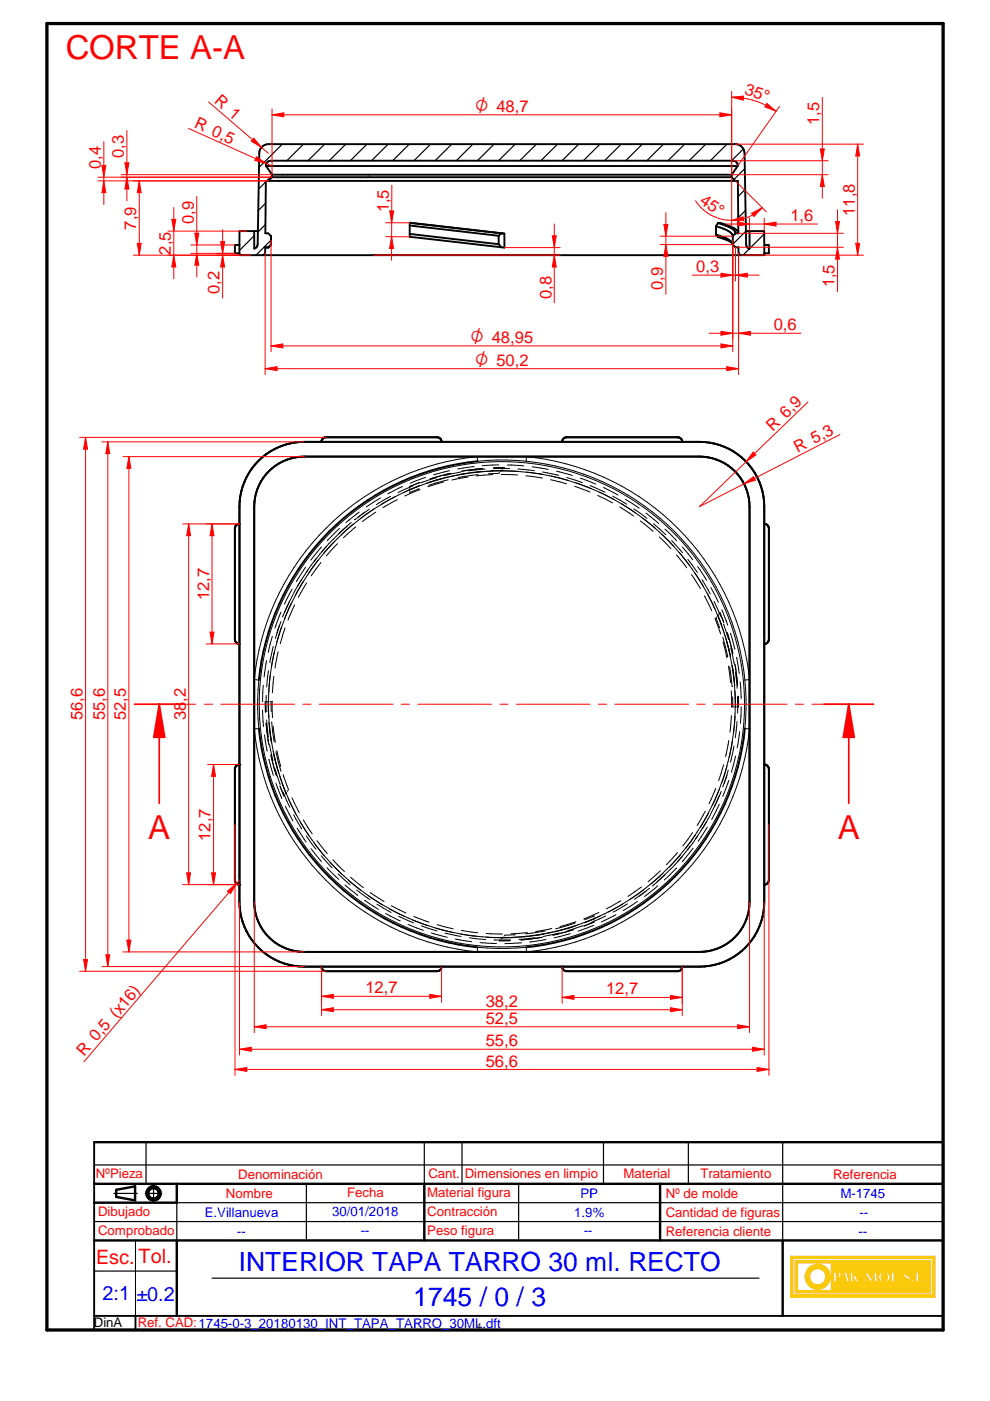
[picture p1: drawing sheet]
<svg xmlns="http://www.w3.org/2000/svg" width="210mm" height="297mm" viewBox="0 0 210 297" stroke-linecap="round" stroke-linejoin="round" font-family="sans-serif">
<path d="M9.9 5h190.1v277h-190.1z" fill="none" stroke="#000" stroke-width=".7"/>
<g fill="none" stroke="#000" stroke-width=".51">
<path d="M20 255h17.5M20 251h180M24.6 252.3v1.5M28.6 251.5v3M140 251v12M20 263h180M165.9 263v16"/>
<circle cx="32.5" cy="253" r="1.13"/>
<circle cx="32.6" cy="253" r="1.5"/>
</g>
<path d="M20 242.2v39.8h180v-39.8M20 279h180M28.7 279v3" fill="none" stroke="#000" stroke-width=".4"/>
<g fill="none" stroke="#000" stroke-width=".25">
<path d="M20 247h180M20 259h180M24.1 253h5M30.8 253h3.5M31 242.2v8.8M32.6 251.3v3.5M37.5 255v8M65 251v12M98 242.2v8.8M110 251v12M128 242.2v8.8M145.9 242.2v8.8"/>
<path d="M165.9 242.2v20.8M20 269.5h17.5M45 271h116"/>
</g>
<g fill="#faca0a">
<path d="M167.7 266.4v8.6h30.5v-8.6zM168.1 266.8h29.7v7.8h-29.7z" fill-rule="evenodd"/>
<path d="M168.6 267.3v6.8h28.7v-6.8zM193.1 271.5a.3 .3 0 0 1 .6 0 .3 .3 0 0 1-.6 0zM194.2 269.7h.6v1.8h.8v.3h-1.4zM195.8 271.5a.3 .3 0 0 1 .6 0 .3 .3 0 0 1-.6 0zM169.1 267.8h7.2v5.8h-7.2zM176.7 269.7h1.1a.61 .61 0 0 1 .6 .8 .61 .61 0 0 1-.8 .4h-.3v.9h-.6zM179 269.7h.5l.6 2.1h-.6l-.1-.5h-.6l-.2 .5h-.2zM180.3 269.7h.5v.9l.7-.9h.3l-.5 .7 .8 1.4h-.7l-.5-.9-.1 .9h-.5zM182.2 270.6h.7v.2h-.7zM183.7 269.7h.3l.7 1.4 .8-1.4h.3l.3 2.1h-.7v-1.3l-.7 1.3h-.2l-.7-1.2-.1 1.2h-.4zM186.6 270a1.17 1.17 0 0 1 1.8 0 1.17 1.17 0 0 1-.3 1.7 1.16 1.16 0 0 1-1.5-.2 1.16 1.16 0 0 1 0-1.5zM189 269.7h.6v1.8h.8v.3h-1.4zM191.6 270a.72 .72 0 0 1 .8-.3 .72 .72 0 0 1 .5 .6l-.2 .1a.36 .36 0 0 0-.3-.5 .36 .36 0 0 0-.4 .3l.3 .2a.73 .73 0 0 1 .7 .9 .73 .73 0 0 1-1.1 .4l-.3-.1-.1-.4 .3-.2a.38 .38 0 0 0 .2 .6 .38 .38 0 0 0 .5-.3l-.1-.2a.84 .84 0 0 1-.8-1.1z" fill-rule="evenodd"/>
</g>
<g fill="none" stroke="#faca0a" stroke-width=".25">
<path d="M176.7 269.7h1.1a.61 .61 0 0 1 .6 .8 .61 .61 0 0 1-.8 .4h-.3v.9h-.6zM179 269.7h.5l.6 2.1h-.6l-.1-.5h-.6l-.2 .5h-.2zM180.3 269.7h.5v.9l.7-.9h.3l-.5 .7 .8 1.4h-.7l-.5-.9-.1 .9h-.5zM183.7 269.7h.3l.7 1.4 .8-1.4h.3l.3 2.1h-.7v-1.3l-.7 1.3h-.2l-.7-1.2-.1 1.2h-.4zM186.6 270a1.17 1.17 0 0 1 1.8 0 1.17 1.17 0 0 1-.3 1.7 1.16 1.16 0 0 1-1.5-.2 1.16 1.16 0 0 1 0-1.5zM191.8 271.2v-.2l-.3 .1a.74 .74 0 0 0 .5 .7 .74 .74 0 0 0 .8-.2M191.8 271.2v.1M191.8 271.3l.1 .2 .3 .1M192.2 271.6h.1M192.3 270.4l-.3-.2a.36 .36 0 0 1 .4-.3 .36 .36 0 0 1 .3 .5l.2-.1a.68 .68 0 0 0-.7-.6 .68 .68 0 0 0-.6 .7 .68 .68 0 0 0 .6 .6l.4 .4M192.3 270.4h.1M192.3 270.4a.7 .7 0 0 1 .6 .4 .7 .7 0 0 1-.1 .8"/>
<path d="M192.6 271.4h.1M192.6 271.4l-.4 .2M192.8 271.6h.1"/>
</g>
<path d="M171.5 268.8a2.66 2.66 0 0 1 2.8-.6 2.66 2.66 0 0 1 1.7 2.4h-.9a1.73 1.73 0 0 0-2.6-1.4 1.73 1.73 0 0 0 0 3 1.73 1.73 0 0 0 2.6-1.4h.9a2.65 2.65 0 0 1-3.7 2.3 2.65 2.65 0 0 1-.8-4.3z" fill-rule="evenodd" fill="#faca0a"/>
<path d="M171.5 268.8a2.66 2.66 0 0 1 2.8-.6 2.66 2.66 0 0 1 1.7 2.4h-.9a1.73 1.73 0 0 0-2.6-1.4 1.73 1.73 0 0 0 0 3 1.73 1.73 0 0 0 2.6-1.4h.9a2.66 2.66 0 0 1-3.7 2.3 2.66 2.66 0 0 1-.8-4.3z" fill="none" stroke="#faca0a" stroke-width=".25"/>
<path d="M177.3 269.9a.41 .41 0 0 1 .5 .4 .41 .41 0 0 1-.5 .4z" fill-rule="evenodd" fill="#faca0a"/>
<path d="M177.3 269.9a.41 .41 0 0 1 .5 .4 .41 .41 0 0 1-.5 .4z" fill="none" stroke="#faca0a" stroke-width=".25"/>
<path d="M179.1 270.2l.2 .9h-.5z" fill="#faca0a"/>
<path d="M179.1 270.2l.2 .9h-.5z" fill="none" stroke="#faca0a" stroke-width=".25"/>
<path d="M187.2 270a.8 .8 0 0 1 .9 .4 .8 .8 0 0 1-.2 1 .73 .73 0 0 1-.9-.1 .73 .73 0 0 1-.1-.9z" fill-rule="evenodd" fill="#faca0a"/>
<g fill="none" stroke="#faca0a" stroke-width=".25">
<path d="M167.7 266.4h30.5v8.6h-30.5zM168.1 266.8h29.7v7.8h-29.7zM168.6 267.3h28.7v6.8h-28.7zM169.1 267.8h7.2v5.8h-7.2zM182.2 270.6h.7v.2h-.7zM187.1 270.1a.81 .81 0 0 1 1.1 .4 .81 .81 0 0 1-.5 1.1 .85 .85 0 0 1-.9-.6 .85 .85 0 0 1 .3-.9zM189 269.7h.6v1.8h.8v.3h-1.4zM194.2 269.7h.6v1.8h.8v.3h-1.4z"/>
<circle cx="193.4" cy="271.5" r=".26"/>
<circle cx="196.1" cy="271.5" r=".26"/>
</g>
<path d="M20 242.2h180M24.6 253.8l4 .7M28.6 251.5l-4 .8M37.5 251v4M90 251v12M37.5 263v16" fill="none" stroke="#000" stroke-width=".51"/>
<path d="M37.5 255h162.5M90 242.2v8.8" fill="none" stroke="#000" stroke-width=".25"/>
<g fill="none" stroke="#000" stroke-width=".21">
<path d="M69.1 92.7h.1M92.7 92.7h-.1M95.3 99.8l-3.4 .9M98.7 99.8l-.9 .1M100.5 98.9l-3.5 .5M101.9 100l-4.4 .6M102.3 98.7h.1M102.3 99.4l-3.6 .4M102.4 99.3l-3.7 .4M102.8 99.5l-3.4 .3M104.4 99.8l-3.5 .3M104.6 99.4h3.5"/>
<path d="M104.9 99.2h-.3M104.9 99.2h-.2M105.8 98.6l-3.5 .1M106.5 99.6l-.2 .2h-2.2M106.9 99.2l-.2 .2M107 99.1l-2.1 .1M107.5 98.6l3.5 .2M109.8 99.9l-3.5-.1-.2 .2M109.8 99.4l3.5 .4M111.5 97.8l.1-1a52.8 52.8 0 0 1 47.3 47.3l-1 .1M111.5 97.8a50.1 50.1 0 0 0-10.2 0l-.1-1a52.8 52.8 0 0 0-47.3 47.3l1 .1a49.9 49.9 0 0 0 0 10.3l-1 .1a52.8 52.8 0 0 0 47.3 47.2l.1-1 4.1 .3 6.1-.3 .1 1a52.8 52.8 0 0 0 47.3-47.2l-1-.1a49.9 49.9 0 0 0 0-10.3M111.5 97.8a51.7 51.7 0 0 1 46.4 46.4"/>
<path d="M112.8 99l3.4 .5M118 99.9l3.4 .9M120.1 92.7h.1M143.7 92.7h.1M49.8 112v.1M67 118.5l-2.1 2.8M67.4 118.8l-2.1 2.9M68.1 119.3l-2.1 2.8M68.2 116l-2.3 2.8M69.2 115.9l-2.6 3.2M70.5 114.4l-2.3 2.7M71 114.7l-2.4 2.7"/>
<path d="M71.5 115.3l-2.3 2.6M72 112l-2.6 2.6M73.6 111.6l-3 2.8M74.5 110.8l-2.7 2.4M74.9 111.1l-2.6 2.4M75.4 111.7l-2.6 2.3M76.2 108.6l-2.9 2.2M76.9 108.9l-1.7 1.3M77.3 108.6l-1.4 1M78.3 107.9l-1.4 1.1M79.2 107.9l-2.9 2.1M79.7 108.6l-2.9 2"/>
<path d="M80.7 105.6l-3 1.9M82.8 105.2l-3 1.8M83.9 105.2l-3.1 1.8M84.2 105.9l-3 1.7M85.3 103.1l-3.1 1.6M86.9 103.6v.4M87.5 103l-3.1 1.4M88.7 103l-1.8 .8M88.8 103.1l-3.3 1.4M88.9 103.6l-2 .8v-.2M88.9 103h-.2M89 102.3l-.2 .1"/>
<path d="M89 102.3l-2.1 .8v.2M89 103.8l-3.2 1.4M90.2 101.2l-3.2 1.2M90.6 102.4h-.1M92.3 101.9a49.7 49.7 0 0 1 33.1 1.7M92.5 101.8a49.5 49.5 0 0 0-28.6 72.8M92.5 101.3l-3.3 1.1M92.7 101.1l-1.5 .5M92.7 101.1l-1.5 .4M94.1 102.2l-3.4 1M94.7 100.6l-2 .5M95 101.7l-4.1 1.2"/>
<path d="M95.3 101l-4.2 1.2M95.6 100.4l-.9 .2M95.6 100.4l-.9 .1M97.6 100.1l-3.4 .7M99.1 100.4l-3.5 .6M99.2 101.1l-3.4 .7M101.4 100.6l-4.2 .7M104.5 100.6l-3.5 .3M105.9 100.2l-.2 .2-2.1 .1M106.3 100.6l3.4 .1M111.5 100.9l3.5 .5M111.6 100.1l3.5 .5"/>
<path d="M115 100.1l3.4 .7M116.7 101.7l3.4 .9M116.9 100.9l3.5 .9M120.2 101.2l3.3 1.1M121.8 103.1l3.3 1.2M122.1 102.4l.7 .2M123.1 101.4l3.2 1.2M124.4 103.2a49.5 49.5 0 0 1 24.8 21.2M125.1 103l3.2 1.4M126.7 105l3.2 1.6M127.1 104.3l3.1 1.6M128 103.4l3 1.6"/>
<path d="M129.9 105.2l3 1.7M131.4 107.5l2.9 1.9M131.8 106.8l2 1.3M132.6 105.9l2.9 1.8M134.4 107.9l2.8 2M135.8 110.4l2.7 2.2M136.2 109.8l2.8 2.3M137 108.8l2.7 2.2M138.6 111l2.6 2.4M139.8 113.8l2.4 2.5M140.3 113.3l2.5 2.5M141 112.2l2.5 2.5"/>
<path d="M142.4 114.6l2.3 2.6M143.4 117.6l2.2 2.8M144 117.1l2.2 2.8M144.7 116l2.2 2.7M145.8 118.6l2.1 2.8M49.8 135.6h.1M57.7 134.9l-.8 3.4M57.9 137.1l-.7 3.4M58.2 138l-.7 3.5M59 138.2l-.7 3.4M59.3 132.5l-.6 1.7M59.6 131.8l-1.2 3.6"/>
<path d="M59.6 129.8l-1.3 3.4M59.7 132.9l-1 3.4M59.9 134.8v.1M59.9 134.8l-.5 1.7M60.4 133.1l-.5 1.7M61.3 127.6l-1.4 3.2M61.8 127.9l-1.5 3.2M61.9 124.9l-1.6 3.2M62.1 126.1l-1.8 3.7M62.5 128.2l-1.4 3.3M63.7 123.3l-1.5 2.7M64.3 123.2l-1.7 3.1"/>
<path d="M64.8 120.2l-2 3.1M65 123.6l-1.7 3M65.3 120.8l-2.2 3.4M146.6 121.8l1.9 3M147.8 122.3a49.6 49.6 0 0 1-5.9 61.6M147.9 120.1l1.9 2.9M148.8 122.9l1.8 3M149.4 126.3l1.5 3.2M150.1 126l1.5 3.2M150.7 124.6l1.6 3.1M151.4 127.5l1.4 3.2M151.6 131.1l1.2 3.3"/>
<path d="M151.9 130.9l-.1 .1 .8 2M152.2 130.4l.8 2.1M152.2 130.4l-.1 .2M152.3 130.3l-.1 .1M152.3 130.8l1.2 3.4M152.6 129.8l.8 2.2-.8-2.1-.1 .2M153.1 129.3l1.2 3.3M153.2 135.1l1.1 4.1M153.3 136.1l.8 3.4M153.4 132.3l1.1 3.3M153.7 134.6l1.1 4.3M154.1 135.9l.8 3.5"/>
<path d="M154.2 134.2l1.2 4.4zM154.9 134.3l.9 3.3M154.9 137.3l.8 3.4M156.2 139.4l.5 3.4M55.7 150.6l.2 3.5M55.8 145.3l-.1 3.5M56.1 155.8l.5 3.5M56.4 153.3l.6 4.5M56.5 147.4v3.5M56.5 148.7h-.3l.1 2.3v-.2M56.5 140.1l-.5 3.4M56.5 152.7l.4 3.4"/>
<path d="M56.7 148.7h.2M56.8 156.9l.2 .9M56.9 148.7l.2 .1M56.9 148.7v2.2M56.9 148.7l.1 3.5M56.9 142.2l-.4 3.5M56.9 148.6v.1M57 153.2l.6 4.3M57.1 154l.4 2.9M57.1 157.9l.8 3.4M57.3 143.3l-.3 3.5M57.3 148.8h.2v2.1"/>
<path d="M57.6 153l.5 4.3M57.7 148.7l.1 3.4M57.9 153.9l.5 3.5M57.9 159.3l.9 3.4M58 159.7l1.1 4.3M58.1 143.4l-.4 3.5M58.5 159.4l1.1 4.2M58.7 159.1l.8 3.4M154.5 141.2l.4 3.5M154.5 157l-.7 3.4M154.7 141.4l.5 4.2M155 146.5l.1 3.5"/>
<path d="M155.1 151.7l-.3 3.5M155.3 141.1l.5 4.4M155.3 157.1l-.7 3.5M155.3 141.7l.4 3M155.3 147.8l.1 2.1h.1M155.6 158.2l-.7 3.4M155.8 149.9h.3M155.8 140.8l.6 4.5M155.8 140.8l.5 2.9M155.8 146.5l.1 3.5M155.9 151.8l-.4 3.5M155.9 147.7l.1 2.2"/>
<path d="M155.9 142.5l.4 3.4M156.3 153l-.4 3.4M156.4 149.9h.1M156.4 147.7v3.5M156.5 147.6l.1 2.3M156.8 155.1l-.5 3.5M156.9 144.6l.2 3.5M157.2 149.9l-.2 3.5M49.8 163v.1M57 161l1 3.4M57.4 160.1l.7 2.9M57.5 160.1l.7 2.9"/>
<path d="M58.2 163l.4 1.5M58.3 163l1.1 3.3M58.5 166.1l1.3 3.2M59.3 164.5l1.2 3.3M59.4 166.7l.8 2.1 .1-.2M59.4 166.7l.1 .2M59.8 166.1l.8 2.1M60 168l1.4 3.2M60 164.2l1.2 3.3M60.5 170.9l1.6 3.2M60.6 168.2l-.1 .2M60.7 168l-.1 .2"/>
<path d="M61 167.6l-.1 .2M61.2 169.5l1.6 3.2M61.9 169.1l1.6 3.2M62.3 172.7l1.7 3M63 175.6l1.9 2.9M63.6 174.2a54.4 54.4 0 0 0 6.4 8.6M64.3 173.8l1.9 3M64.7 176l.8 1.2M64.9 177.2l2.1 2.8M66 179.9l2.2 2.8M66.6 178.7l2.2 2.8M67.2 178.2l2.2 2.8"/>
<path d="M146.3 179.5l-2.7 3.2M146.8 176.5l-2 2.9M146.9 179.9l-2.2 2.8M147.5 177l-2.1 2.9M147.9 177.3l-2.1 2.8M149.5 172l-1.7 3M149.7 174.4l-2.2 3.4M150 175.3l-2 3.1M150.2 172.4l-1.7 3M150.7 172.7l-1.8 3M151.7 167.2l-1.4 3.2M152.5 168.8l-1.8 3.7"/>
<path d="M152.5 167.5l-1.5 3.2M152.5 170.5l-1.6 3.3M152.9 167.8l-1.4 3.2M152.9 163.8l-.5 1.7M153.4 162.1l-.5 1.7M153.7 164.1l-.6 1.7M154.1 164.4l-.9 2.5M154.2 162.4l-.5 1.7M154.4 163.3l-.5 1.6M154.5 165.5l-1.3 3.3M156 160.3l-.9 3.4M163 163v.1"/>
<path d="M49.8 186.6h.1M68.1 181.4l2.3 2.6M69.3 184l2.5 2.4M70 182.8l2.5 2.6M70 182.8l2.9 2.9 3.1 2.7M70.6 182.3l2.4 2.5M71.7 185.3l2.6 2.3M73.2 187.6l2.7 2.2M73.8 186.6l1.9 1.5 3.7 2.6M74.3 186l2.7 2.2M75.6 188.7l2.8 2.1M77.3 190.9l2.9 1.9"/>
<path d="M78 189.9a50.4 50.4 0 0 0 16.3 7.4M78.5 189.2l2.9 1.9M79.9 191.7l3 1.8M80.7 191.6l.3 .2M81.8 193.7l3.1 1.6M82.6 192.7l3.2 1.6M83 192l3.1 1.6M84.5 194.3l3.2 1.4M86.5 196l3.3 1.3M87.4 195l3.3 1.3M87.7 194.3l3.3 1.2M89.3 196.3l3.3 1.1"/>
<path d="M91.4 197.8l3.4 .9M92.5 196.8l5.8 1.3M92.7 196l3.4 .9M94.4 197.8l3.4 .7M96.6 199.1l3.4 .6M97.7 198l6.7 .8M97.8 197.3l3.5 .5M99.5 198.8l3.5 .4M100 198.4l1.2 .1M101.8 199.9l3.5 .1M103.1 197.9l3.5 .1M104.8 199.3h3.4"/>
<path d="M106.1 199.3l-.2 .2M106.1 198.8h.5M106.7 198.7l-.4 .4M107.9 199.5h.2M108.2 199.4l-2.3 .1M108.7 198.8l-2.2 .1M109.2 198.2l-2.1 .1-.2 .2M110.5 199.9l-3.5 .2M111.8 197.7l-3.5 .3M111.9 198.5l-3.5 .3M113.5 198.8l-3.5 .4M114.1 198.9l-3.7 .4"/>
<path d="M115 198.7l-.9 .2M115.3 198l-4.4 .6M115.7 197.4l-4.3 .6M115.8 199.2l-3.5 .5M117 196.8l-3.4 .7M117.2 197.6l-3.5 .7M118.6 197.8l-3.4 .7M120.1 197.6l-2.9 .7M120.1 197.5l-2.9 .7M120.9 198l-3.4 .8M121.6 197.1l-1.5 .5M121.6 197.1l-1.5 .4"/>
<path d="M121.8 196.4l-4.3 1.2M121.9 195.7l-4.1 1.2M122.1 195.5l-3.4 .9M122.3 196.2l-3.4 1M123.6 196.3l-3.3 1M124 196.3l-.2 .1M124 196.3h-.2M125.9 196.2l-3.3 1.2M125.9 195.3v.2l-1.9 .8M125.9 194.8l-2 .9M125.9 194.8v.3M125.9 194.4v-.2l-1.9 .8"/>
<path d="M125.9 194.6v.2M127 193.5l-3.2 1.3M127.3 194.2l-3.3 1.4M128.4 194.2l-3.1 1.4M130.6 193.9l-3.1 1.6M131.6 191l-3 1.7M132 191.7l-2.2 1.3M133 191.6l-3 1.8M135.1 191.1l-2.9 1.9M135.9 189.7l-1.4 1M136 188l-2.9 2.1M136.5 188.7l-2.9 2"/>
<path d="M136.9 189l-1.4 1M137.6 188.4l-1.6 1.3M139.5 187.8l-2.8 2.3M140 184.6l-2.6 2.3M140.6 185.2l-2.7 2.3M141 185.5l-2.7 2.4M142.2 184.3l-3 2.8M143.4 184l-2.6 2.6M143.6 180.8l-2.3 2.5M144.2 181.3a49.6 49.6 0 0 1-41.2 17.4M144.4 181.9l-2.1 2.3M69.2 205.9h-.1"/>
<path d="M120.2 205.9h-.1M143.7 205.9h.1M28.7 263v16"/>
<circle cx="106.4" cy="149.3" r="51.4"/>
</g>
<g fill="#000">
<circle cx="93.6" cy="93.7" r=".2"/>
<circle cx="119.2" cy="93.7" r=".2"/>
<circle cx="144.7" cy="93.7" r=".2"/>
<circle cx="50.8" cy="162.1" r=".2"/>
<circle cx="162.1" cy="162.1" r=".2"/>
<circle cx="50.8" cy="187.6" r=".2"/>
<circle cx="162.1" cy="187.6" r=".2"/>
<circle cx="93.6" cy="205" r=".2"/>
<circle cx="119.2" cy="205" r=".2"/>
<circle cx="144.7" cy="205" r=".2"/>
</g>
<g fill="none" stroke="#000" stroke-width=".4">
<path d="M53.4 99.3l-.6 .9M54.8 97.7l-2 2.5M56.4 96.3l-1.6 1.4M57 99.9l-1.2 1.4M58.3 95.2l-1.9 1.1M58.4 98.7l-1.4 1.2M58.4 98.7l-.7 .6M61.8 97.2a10.7 10.7 0 0 0-3.4 1.5M63.6 96.8l-1.8 .4M63.6 96.9l84.7-.1 2.8 .4M63.6 96.9l-1.8 .3M64.5 96.8h83.8l2.7 .4"/>
<path d="M68.1 93.7a.98 .98 0 0 1 1-1h23.6a.98 .98 0 0 1 .9 1M69.2 92.7a.94 .94 0 0 0-1 1M92.9 92.8a.95 .95 0 0 1 .7 .9M101.3 97.8a51.7 51.7 0 0 0-46.4 46.4M120.1 92.7h23.6a.98 .98 0 0 1 1 1 1 1 0 0 0-1-1M120.1 92.7a.98 .98 0 0 0-.9 1M120.2 92.7a.97 .97 0 0 0-1 1M151.1 97.2l.8 .3M151.9 97.5l1.7 .7M153.6 94.7a13.5 13.5 0 0 0-5.3-1h-83.8a13.4 13.4 0 0 0-8.1 2.6M153.6 94.7l2.8 1.6M153.6 98.2a10.7 10.7 0 0 1 5.3 9.2v83.8a10.1 10.1 0 0 1-1 4.5"/>
<path d="M156.4 96.3l2.3 2.2M156.4 96.3l.8 .7M158.7 98.5l1.3 1.7M50.2 111.2l-.4 .8v23.6l.2 .5M50.5 111.1a1.08 1.08 0 0 0-.7 1v23.5l.2 .5M50.5 111.1h.3zM50.8 107.4v84.9M50.9 105.3l-.1 2.1M52.3 101.2l-.9 2M52.3 101.2l-.8 2-.6 2.1M52.8 100.2l-.5 1M53.9 107.4v83.8l.2 1.9"/>
<path d="M54.1 105.6l-.2 1.8M54.5 103.8l-.4 1.8M54.9 102.9l-.4 .9M55.8 101.3l-.9 1.6M55.8 101.3l-.5 .8M160 100.2l.5 1M160.5 101.2l.9 2M161.4 103.2a14.4 14.4 0 0 1 .7 4.2v83.8l-.4 3.2M162.1 111l.2 .1M162.1 111.1h.2M162.3 111.1a1.15 1.15 0 0 1 .7 1v23.5l-.2 .5M162.3 111.1l.3 .2"/>
<path d="M162.8 111.4l.2 .6v23.6l-.2 .5M50 136.1l.5 .4M50.5 136.5l.3 .1M50.8 136.5v.1M162.3 136.5l-.2 .1M162.8 136.1l-.5 .4M54.9 154.5a51.8 51.8 0 0 0 46.4 46.3M157.9 154.5a51.8 51.8 0 0 1-46.4 46.3M50.2 187.4l-.4-.8v-23.5a.97 .97 0 0 1 1-1 .94 .94 0 0 0-1 .9v23.6a.95 .95 0 0 0 1 1M50.5 187.5l.3 .1M50.8 192.3l.3 2.1M51.1 194.4l.7 2.1"/>
<path d="M51.2 194.4l.6 2.1M51.8 196.5l1.6 2.8M53.4 199.3l1.4 1.6M53.9 192.2l.2 .9M54.1 193.1a10.8 10.8 0 0 0 2.9 5.6M54.1 193.1l.2 .9M54.9 195.7a10.3 10.3 0 0 0 2.1 3M57 198.7l2.2 1.7M155.1 199.3l-1.5 1.1M156.4 198l-1.3 1.3M157.9 195.7l-1.5 2.3M160 198.4l-1.3 1.7"/>
<path d="M161 196.5l-1 1.9M161.6 194.4l-.6 2.1M161.7 194.4l-.7 2.1M163 186.9a1 1 0 0 1-.9 .7M163 186.6v-23.6a.98 .98 0 0 0-.9-.9l.2 .1a1.02 1.02 0 0 1 .7 .9v23.5a.94 .94 0 0 1-.9 1M54.8 200.9l1.6 1.4M55.6 201.7l.8 .6M56.4 202.3l1.9 1.2M58.3 203.5a13.8 13.8 0 0 0 5.1 1.4M59.2 200.4l.8 .4M60 200.8l1.8 .7M61.8 201.5l1.8 .3"/>
<path d="M64.5 204.9h83.8M68.1 205a.96 .96 0 0 0 1.1 .9M68.2 205a1 1 0 0 0 .7 .9M69.1 205.9h23.6M93.2 205.7l-.6 .2M93.5 205.5l-.8 .4M93.6 205l-.2 .5M93.6 205l-.1 .5M119.2 205a.98 .98 0 0 0 .9 .9M119.2 205a1.03 1.03 0 0 0 1 .9M143.7 205.9a1.02 1.02 0 0 0 1-.9 .94 .94 0 0 1-1 .9h-23.6M150.5 204.8l-2.2 .2-84.9-.1"/>
<path d="M150.5 204.8l-1.1 .1M151 201.5l-1.8 .3M151.1 201.5l-2.8 .3h-84.7M153.6 203.9l-3.1 .9M153.6 200.4l-2.6 1.1M153.6 200.4l-2.5 1.1M155.5 202.9l-1.9 1M158.7 200.1l-1.5 1.6M158.7 200.1a14 14 0 0 1-3.2 2.8"/>
</g>
<g fill="none" stroke="#f00" stroke-width=".21">
<path d="M33.8 149.3h7.8M43.3 149.3h1.8M46.8 149.3h15.6M64.2 149.3h1.7M67.7 149.3h15.6M85.1 149.3h1.7M88.6 149.3h15.6M106 149.3h1.7M109.5 149.3h15.6M126.9 149.3h1.7M130.4 149.3h15.6M147.7 149.3h1.8"/>
<path d="M151.3 149.3h15.6M168.6 149.3h1.8M172.1 149.3h7.9"/>
</g>
<path d="M39 149.3h-5.2v21M174.7 149.3h5.3" fill="none" stroke="#f00" stroke-width=".36"/>
<path d="M33.8 149.3l1.1 7h-2.3z" fill="#f00"/>
<path d="M33.8 149.3l1.1 7h-2.3zM180 149.3v21" fill="none" stroke="#f00" stroke-width=".36"/>
<path d="M180 149.3l1.1 7h-2.3z" fill="#f00"/>
<path d="M28.5 149.3h5.3M180 149.3l1.1 7h-2.3zM180 149.3h5.2" fill="none" stroke="#f00" stroke-width=".36"/>
<g fill="none" stroke="#000" stroke-width=".25">
<path d="M56.4 38.5l-1.6 1.6M57.7 37.2l-1.2 1.2M59.9 30.6l-5 4.9M64.3 30.6l-3.5 3.5M68.8 30.6l-3.5 3.5M73.3 30.6l-3.5 3.5M77.8 30.6l-3.5 3.5M82.3 30.6l-3.5 3.5M86.8 30.6l-3.6 3.5M91.3 30.6l-3.5 3.5M95.8 30.6l-3.6 3.5M100.3 30.6l-3.6 3.5"/>
<path d="M104.8 30.6l-3.6 3.5M109.2 30.6l-3.5 3.5M113.7 30.6l-3.5 3.5M118.2 30.6l-3.5 3.5M122.7 30.6l-3.5 3.5M127.2 30.6l-3.5 3.5M131.7 30.6l-3.5 3.5M136.2 30.6l-3.5 3.5M140.7 30.6l-3.6 3.5M145.2 30.6l-3.6 3.5M149.6 30.6l-3.5 3.5M154.1 30.6l-3.5 3.5"/>
<path d="M157.6 31.6l-2.5 2.5M157.9 35.8l-2.3 2.3M53.9 50l-3.1 3.1M56.3 47.6l-1.6 1.6M56.3 43.1l-1.5 1.5M57.5 50.9l-3.2 3.2M158 40.2l-1.5 1.5M158.1 44.6l-1.6 1.5M158.1 49l-2.7 2.8M162 54.1h.1M162 49.6l-4.5 4.5"/>
</g>
<g fill="none" stroke="#000" stroke-width=".4">
<path d="M56.4 35.2v-.1a.98 .98 0 0 1 1-1h98a1 1 0 0 1 1 1.1M56.4 35.2h100M56.4 35.2l1.3 1.8M57.7 37.6h97.4M57.7 37h97.4M57.7 37.6l-.8 .8M57.7 37v.6M155.1 37v.6M155.1 37.6l.8 .8M156.4 35.2l-1.3 1.8M50.8 53.7v.4h111.3v-.4M50.8 51.9h-1v1.8h1"/>
<path d="M53.9 49v3.7a.99 .99 0 0 0 .7-.9l.4-19.3a1.96 1.96 0 0 1 1.9-1.9h99a1.95 1.95 0 0 1 2 1.9l.3 19.3a.92 .92 0 0 0 .7 .9M54.7 49h-3.9v4.7M56.2 52.4v1.1a.58 .58 0 0 1-.6 .6M56.2 52.4l.7 .1M56.2 52.4h.7M56.9 52.4v.1M57.5 51.9l-.6 .5M86.9 49.6v.6l19.4 2.2M86.9 47.8v1.8M86.9 49.6l18.8 2.2M86.9 47.8l18.8 2.2M86.9 47.2v.6"/>
<path d="M86.9 47.2l19.4 2.3M86.9 47.2l9.5 1.1M100.8 48.8l6.1 .7M105.7 50v1.8M105.7 51.8l.6 .6M106.3 49.5h.6M106.3 49.5l-.6 .5M106.9 49.5l.1 3-.7-.1M151.8 48a5.2 5.2 0 0 1 3.5 1.8l.1 .3M151.8 48v1.7M151.8 49.7a5.2 5.2 0 0 1 3.5 1.9l.1 .3M151.8 49.7l.4 .6 1.9 .6 1.2 .6"/>
<path d="M152.2 47.3l.4-.1a6.5 6.5 0 0 1 3.9 2v.3M152.2 47.3l2.8 1.1 .7 .5 .3 .6M152.2 47.3l-.4 .7M155.4 51.9l.5 .5h.7v1.1a.58 .58 0 0 0 .6 .6M155.4 50.1v1.8M156 49.5h.5M156 49.5l-.6 .6M156.5 49.5l-.1-11.1h-100l-.1 11.1h.6l.6 .6v1.8l-.6 .6M158.1 49h3.9l.1 4.7M158.7 52.6l.2 .1M158.9 49v3.7M162.1 51.9h.9v1.8h-.9"/>
</g>
<g fill="#000">
<circle cx="56.2" cy="52.5" r=".2"/>
<circle cx="86.9" cy="47.2" r=".2"/>
</g>
<path d="M155.9 30.6h27.2M181.8 30.6l.5 2.5h-.9zM157.2 54.1h25.9" fill="none" stroke="#f00" stroke-width=".21"/>
<path d="M181.8 30.6l.5 2.5h-.9z" fill="#f00"/>
<path d="M181.4 51.6h.9l-.5 2.5z" fill="none" stroke="#f00" stroke-width=".21"/>
<path d="M181.4 51.6h.9l-.5 2.5z" fill="#f00"/>
<path d="M155.1 37h20.5M155.4 34.1h20.2M173.9 31.6h.9l-.5 2.5zM181.8 30.6v23.5" fill="none" stroke="#f00" stroke-width=".21"/>
<path d="M173.9 31.6h.9l-.5 2.5z" fill="#f00"/>
<path d="M174.3 37l.5 2.5h-.9z" fill="none" stroke="#f00" stroke-width=".21"/>
<path d="M174.3 37l.5 2.5h-.9z" fill="#f00"/>
<path d="M174.3 20.7v21.3M35.6 54.1h15.2M35.6 49h16.7M36.9 54.1l.4 2.5h-.9z" fill="none" stroke="#f00" stroke-width=".21"/>
<path d="M36.9 54.1l.4 2.5h-.9z" fill="#f00"/>
<path d="M36.4 46.5h.9l-.4 2.5z" fill="none" stroke="#f00" stroke-width=".21"/>
<path d="M36.4 46.5h.9l-.4 2.5z" fill="#f00"/>
<path d="M36.9 44v15.1M46 54.1h4.8M46 53.7h3.8M47.2 54.1l.4 2.5h-.8z" fill="none" stroke="#f00" stroke-width=".21"/>
<path d="M47.2 54.1l.4 2.5h-.8z" fill="#f00"/>
<path d="M46.8 51.2h.8l-.4 2.5z" fill="none" stroke="#f00" stroke-width=".21"/>
<path d="M46.8 51.2h.8l-.4 2.5z" fill="#f00"/>
<path d="M40.5 51.9h9.3M40.5 53.7h9.3M41.3 49.4h.8l-.4 2.5zM47.2 48.7v14.5" fill="none" stroke="#f00" stroke-width=".21"/>
<path d="M41.3 49.4h.8l-.4 2.5z" fill="#f00"/>
<path d="M41.7 53.7l.4 2.5h-.8z" fill="none" stroke="#f00" stroke-width=".21"/>
<path d="M41.7 53.7l.4 2.5h-.8z" fill="#f00"/>
<path d="M28.3 38.4h28.6M28.3 54.1h24.9M29.1 51.6h.8l-.4 2.5zM41.7 41.7v17" fill="none" stroke="#f00" stroke-width=".21"/>
<path d="M29.1 51.6h.8l-.4 2.5z" fill="#f00"/>
<path d="M29.5 38.4l.4 2.5h-.8z" fill="none" stroke="#f00" stroke-width=".21"/>
<path d="M29.5 38.4l.4 2.5h-.8z" fill="#f00"/>
<path d="M20.8 38.4h36.1M20.8 37.6h36.9M22 38.4l.4 2.5h-.8zM29.5 38.4v15.7" fill="none" stroke="#f00" stroke-width=".21"/>
<path d="M22 38.4l.4 2.5h-.8z" fill="#f00"/>
<path d="M21.6 35.1h.8l-.4 2.5z" fill="none" stroke="#f00" stroke-width=".21"/>
<path d="M21.6 35.1h.8l-.4 2.5z" fill="#f00"/>
<path d="M22 30.1v13.2M25.7 37h32M25.7 37.6h32M26.5 34.5h.8l-.4 2.5z" fill="none" stroke="#f00" stroke-width=".21"/>
<path d="M26.5 34.5h.8l-.4 2.5z" fill="#f00"/>
<path d="M26.9 37.6l.4 2.5h-.8z" fill="none" stroke="#f00" stroke-width=".21"/>
<path d="M26.9 37.6l.4 2.5h-.8z" fill="#f00"/>
<path d="M26.9 27.7v14.9M155.1 37.6v10.4M155.9 38.4l6.6 6.5M155.1 46.7l2.4-.7 .2 .8z" fill="none" stroke="#f00" stroke-width=".21"/>
<path d="M155.1 46.7l2.4-.7 .2 .8z" fill="#f00"/>
<path d="M159.4 45.2l2.2-1.2-1.7 1.9z" fill="none" stroke="#f00" stroke-width=".21"/>
<path d="M159.4 45.2l2.2-1.2-1.7 1.9z" fill="#f00"/>
<path d="M155.1 19.4v17.6M162.6 21.9l1.9 1.7-2.3-.9zM165.3 22.6l-8.9 12.6M147.5 42.6a9.2 9.2 0 0 0 14.1 1.4" fill="none" stroke="#f00" stroke-width=".21"/>
<path d="M162.6 21.9l1.9 1.7-2.3-.9z" fill="#f00"/>
<path d="M155.1 20.6l2.5-.2v.8z" fill="none" stroke="#f00" stroke-width=".21"/>
<path d="M155.1 20.6l2.5-.2v.8z" fill="#f00"/>
<path d="M40 27.2l17.4 7.9M54.4 33.3l2.1 1.4-2.5-.7zM155.1 20.6a16.7 16.7 0 0 1 9.4 3" fill="none" stroke="#f00" stroke-width=".21"/>
<path d="M54.4 33.3l2.1 1.4-2.5-.7z" fill="#f00"/>
<path d="M44.2 21.6l12.7 10.9M53.8 29.3l1.6 1.9-2.1-1.3z" fill="none" stroke="#f00" stroke-width=".21"/>
<path d="M53.8 29.3l1.6 1.9-2.1-1.3z" fill="#f00"/>
<path d="M56.2 53.5v25.9M156.6 53.5v25.9M56.2 78.2l2.5-.5v.9z" fill="none" stroke="#f00" stroke-width=".21"/>
<path d="M56.2 78.2l2.5-.5v.9z" fill="#f00"/>
<path d="M154.1 77.7l2.5 .5-2.5 .4z" fill="none" stroke="#f00" stroke-width=".21"/>
<path d="M154.1 77.7l2.5 .5-2.5 .4z" fill="#f00"/>
<path d="M81.8 47.2h5.1M81.8 50.2h5.1M82.6 44.7h.9l-.5 2.5zM56.2 78.2h100.4" fill="none" stroke="#f00" stroke-width=".21"/>
<path d="M82.6 44.7h.9l-.5 2.5z" fill="#f00"/>
<path d="M83 50.2l.4 2.5h-.8z" fill="none" stroke="#f00" stroke-width=".21"/>
<path d="M83 50.2l.4 2.5h-.8z" fill="#f00"/>
<path d="M83.1 39.3l-.1 15.9M155.4 51v20.9M156.6 53.5v18.4M152.9 70.3l2.5 .4-2.5 .4z" fill="none" stroke="#f00" stroke-width=".21"/>
<path d="M152.9 70.3l2.5 .4-2.5 .4z" fill="#f00"/>
<path d="M156.6 70.7l2.5-.4v.8z" fill="none" stroke="#f00" stroke-width=".21"/>
<path d="M156.6 70.7l2.5-.4v.8z" fill="#f00"/>
<path d="M57.7 23.1v13.9M57.7 24.3l2.5-.4v.9zM155.1 23.1v13.9M150.4 70.7h19.4" fill="none" stroke="#f00" stroke-width=".21"/>
<path d="M57.7 24.3l2.5-.4v.9z" fill="#f00"/>
<path d="M152.6 23.9l2.5 .4-2.5 .5z" fill="none" stroke="#f00" stroke-width=".21"/>
<path d="M152.6 23.9l2.5 .4-2.5 .5z" fill="#f00"/>
<path d="M57.7 24.3h97.4M16.9 92.7h52.3M16.9 205.9h52.2M17.7 203.4h.9l-.5 2.5z" fill="none" stroke="#f00" stroke-width=".21"/>
<path d="M17.7 203.4h.9l-.5 2.5z" fill="#f00"/>
<path d="M18.1 92.7l.5 2.5h-.9z" fill="none" stroke="#f00" stroke-width=".21"/>
<path d="M18.1 92.7l.5 2.5h-.9z" fill="#f00"/>
<path d="M18.1 92.7v113.2M21.6 93.7h42.9M21.6 204.9h42.9M22.4 202.4h.9l-.4 2.5z" fill="none" stroke="#f00" stroke-width=".21"/>
<path d="M22.4 202.4h.9l-.4 2.5z" fill="#f00"/>
<path d="M22.9 93.7l.4 2.5h-.9z" fill="none" stroke="#f00" stroke-width=".21"/>
<path d="M22.9 93.7l.4 2.5h-.9z" fill="#f00"/>
<path d="M22.9 93.7v111.2M26.1 96.8h38.4M27.3 96.8l.4 2.5h-.8zM26.1 201.8h38.4" fill="none" stroke="#f00" stroke-width=".21"/>
<path d="M27.3 96.8l.4 2.5h-.8z" fill="#f00"/>
<path d="M26.9 199.3h.8l-.4 2.5z" fill="none" stroke="#f00" stroke-width=".21"/>
<path d="M26.9 199.3h.8l-.4 2.5z" fill="#f00"/>
<path d="M27.3 96.8v105M38.8 111.1h12M38.8 187.6h12M39.6 185.1h.8l-.4 2.5z" fill="none" stroke="#f00" stroke-width=".21"/>
<path d="M39.6 185.1h.8l-.4 2.5z" fill="#f00"/>
<path d="M40 111.1l.4 2.5h-.8z" fill="none" stroke="#f00" stroke-width=".21"/>
<path d="M40 111.1l.4 2.5h-.8z" fill="#f00"/>
<path d="M40 111.1v76.5M43.7 111.1h7.1M43.7 136.5h7.1M44.5 134h.9l-.4 2.5z" fill="none" stroke="#f00" stroke-width=".21"/>
<path d="M44.5 134h.9l-.4 2.5z" fill="#f00"/>
<path d="M45 111.1l.4 2.5h-.9z" fill="none" stroke="#f00" stroke-width=".21"/>
<path d="M45 111.1l.4 2.5h-.9z" fill="#f00"/>
<path d="M45 111.1v25.4M44 162.1h6.8M44 187.6h6.8M44.9 185.1h.8l-.4 2.5z" fill="none" stroke="#f00" stroke-width=".21"/>
<path d="M44.9 185.1h.8l-.4 2.5z" fill="#f00"/>
<path d="M45.3 162.1l.4 2.5h-.8z" fill="none" stroke="#f00" stroke-width=".21"/>
<path d="M45.3 162.1l.4 2.5h-.8z" fill="#f00"/>
<path d="M45.3 162.1v25.5M49.8 174.8v53.2M163 174.8v53.2M49.8 226.7l2.5-.4v.9z" fill="none" stroke="#f00" stroke-width=".21"/>
<path d="M49.8 226.7l2.5-.4v.9z" fill="#f00"/>
<path d="M160.5 226.3l2.5 .4-2.5 .5z" fill="none" stroke="#f00" stroke-width=".21"/>
<path d="M160.5 226.3l2.5 .4-2.5 .5z" fill="#f00"/>
<path d="M50.8 191.2v32.5M162 191.2v32.5M49.8 226.7h113.2M50.8 222.5l2.5-.5v.9z" fill="none" stroke="#f00" stroke-width=".21"/>
<path d="M50.8 222.5l2.5-.5v.9z" fill="#f00"/>
<path d="M159.5 222l2.5 .5-2.5 .4z" fill="none" stroke="#f00" stroke-width=".21"/>
<path d="M159.5 222l2.5 .5-2.5 .4z" fill="#f00"/>
<path d="M53.9 191.2v27.7M158.9 191.2v27.7M53.9 217.7l2.5-.4v.8zM50.8 222.5h111.2" fill="none" stroke="#f00" stroke-width=".21"/>
<path d="M53.9 217.7l2.5-.4v.8z" fill="#f00"/>
<path d="M156.4 217.3l2.5 .4-2.5 .4z" fill="none" stroke="#f00" stroke-width=".21"/>
<path d="M156.4 217.3l2.5 .4-2.5 .4z" fill="#f00"/>
<path d="M53.9 217.7h105M68.2 205v7.5M68.2 211.2l2.5-.4v.8zM93.6 205v7.5" fill="none" stroke="#f00" stroke-width=".21"/>
<path d="M68.2 211.2l2.5-.4v.8z" fill="#f00"/>
<path d="M91.1 210.8l2.5 .4-2.5 .4z" fill="none" stroke="#f00" stroke-width=".21"/>
<path d="M91.1 210.8l2.5 .4-2.5 .4z" fill="#f00"/>
<path d="M68.2 211.2h25.4M119.2 205v7.7M119.2 211.5l2.5-.4v.8zM144.7 205v7.7" fill="none" stroke="#f00" stroke-width=".21"/>
<path d="M119.2 211.5l2.5-.4v.8z" fill="#f00"/>
<path d="M142.2 211.1l2.5 .4-2.5 .4z" fill="none" stroke="#f00" stroke-width=".21"/>
<path d="M142.2 211.1l2.5 .4-2.5 .4z" fill="#f00"/>
<path d="M68.2 205v10.3M68.2 214.1l2.5-.4v.8zM119.2 211.5h25.5M144.7 205v10.3" fill="none" stroke="#f00" stroke-width=".21"/>
<path d="M68.2 214.1l2.5-.4v.8z" fill="#f00"/>
<path d="M142.2 213.7l2.5 .4-2.5 .4z" fill="none" stroke="#f00" stroke-width=".21"/>
<path d="M142.2 213.7l2.5 .4-2.5 .4z" fill="#f00"/>
<path d="M158.9 46.2v2.8M162 46.2v2.8M162 47.5l2.5-.4v.8zM68.2 214.1h76.5" fill="none" stroke="#f00" stroke-width=".21"/>
<path d="M162 47.5l2.5-.4v.8z" fill="#f00"/>
<path d="M156.4 47.1l2.5 .4-2.5 .4z" fill="none" stroke="#f00" stroke-width=".21"/>
<path d="M156.4 47.1l2.5 .4-2.5 .4z" fill="#f00"/>
<path d="M153.9 47.5h19.5M156.3 49.5h22.5M156.3 52.4h22.5M177.2 47h.8l-.4 2.5z" fill="none" stroke="#f00" stroke-width=".21"/>
<path d="M177.2 47h.8l-.4 2.5z" fill="#f00"/>
<path d="M177.6 52.4l.4 2.5h-.8z" fill="none" stroke="#f00" stroke-width=".21"/>
<path d="M177.6 52.4l.4 2.5h-.8z" fill="#f00"/>
<path d="M139.9 51.9h15.5M139.9 50.1h15.5M141.2 51.9l.4 2.5h-.8zM177.6 44.5v17.3" fill="none" stroke="#f00" stroke-width=".21"/>
<path d="M141.2 51.9l.4 2.5h-.8z" fill="#f00"/>
<path d="M140.8 47.6h.8l-.4 2.5z" fill="none" stroke="#f00" stroke-width=".21"/>
<path d="M140.8 47.6h.8l-.4 2.5z" fill="#f00"/>
<path d="M141.2 45.1v17.3M152.9 57.9l2.5 .4-2.5 .5zM155.4 51.9v7.7M155.9 52.4v7.2" fill="none" stroke="#f00" stroke-width=".21"/>
<path d="M152.9 57.9l2.5 .4-2.5 .5z" fill="#f00"/>
<path d="M155.9 58.3l2.5-.4v.9z" fill="none" stroke="#f00" stroke-width=".21"/>
<path d="M155.9 58.3l2.5-.4v.9z" fill="#f00"/>
<path d="M146.7 58.3h14.2M159.7 95.8l.6 .7-2.1 1.4zM171.3 85.2l-23 22.2" fill="none" stroke="#f00" stroke-width=".21"/>
<path d="M159.7 95.8l.6 .7-2.1 1.4z" fill="#f00"/>
<path d="M178.1 92.1l-29.8 15.3M157.7 102.6l2.1-1.5 .3 .7z" fill="none" stroke="#f00" stroke-width=".21"/>
<path d="M157.7 102.6l2.1-1.5 .3 .7z" fill="#f00"/>
<path d="M57.5 51v23.6M155.4 51.9v22.7M57.5 73.3l2.5-.4v.9z" fill="none" stroke="#f00" stroke-width=".21"/>
<path d="M57.5 73.3l2.5-.4v.9z" fill="#f00"/>
<path d="M152.9 72.9l2.5 .4-2.5 .5z" fill="none" stroke="#f00" stroke-width=".21"/>
<path d="M152.9 72.9l2.5 .4-2.5 .5z" fill="#f00"/>
<path d="M57.5 73.3h97.9M48.2 189l2-1.7-1.3 2.2zM50.8 186.6l-33 38.5" fill="none" stroke="#f00" stroke-width=".21"/>
<path d="M48.2 189l2-1.7-1.3 2.2z" fill="#f00"/>
<path d="M79.2 54.1h39.6M107 52.5h11.8M117.5 54.1l.4 2.5h-.8z" fill="none" stroke="#f00" stroke-width=".21"/>
<path d="M117.5 54.1l.4 2.5h-.8z" fill="#f00"/>
<path d="M117.1 50h.8l-.4 2.5z" fill="none" stroke="#f00" stroke-width=".21"/>
<path d="M117.1 50h.8l-.4 2.5z" fill="#f00"/>
<path d="M117.5 47.5v16.7" fill="none" stroke="#f00" stroke-width=".21"/>
<g font-size="7" fill="#f00">
<text x="13.9" y="12.5">CORTE A-A</text>
<text x="31.4" y="177.8">A</text>
<text x="177.6" y="177.8">A</text>
</g>
<g font-size="5.6" fill="#00f">
<text x="50.6" y="269.4">INTERIOR TAPA TARRO 30 ml. RECTO</text>
<text x="87.6" y="276.9">1745 / 0 / 3</text>
</g>
<g font-size="4.2" fill="#f00">
<text x="20.4" y="267.9">Esc.</text>
<text x="29.4" y="267.9">Tol.</text>
</g>
<g font-size="4.2" fill="#00f">
<text x="21.7" y="275.7">2:1</text>
<text x="28.9" y="275.7">±0.2</text>
</g>
<g font-size="3.9" fill="#f00">
<text x="100.7" y="23.7">O 48,7</text>
<text x="99.7" y="72.7">O 48,95</text>
<text x="100.7" y="77.5">O 50,2</text>
</g>
<g font-size="3.5" fill="#f00">
<text x="45.3" y="21.7" transform="rotate(41 45.3 21.7)">R 1</text>
<text x="157.7" y="20" transform="rotate(17 157.7 20)">35°</text>
<text x="41" y="27" transform="rotate(24 41 27)">R 0,5</text>
<text x="173.7" y="26.4" transform="rotate(-90 173.7 26.4)">1,5</text>
<text x="21.4" y="35.8" transform="rotate(-90 21.4 35.8)">0,4</text>
<text x="26.3" y="33.5" transform="rotate(-90 26.3 33.5)">0,3</text>
<text x="41.1" y="47.4" transform="rotate(-90 41.1 47.4)">0,9</text>
<text x="82.4" y="45" transform="rotate(-90 82.4 45)">1,5</text>
<text x="148.2" y="43.1" transform="rotate(34 148.2 43.1)">45°</text>
<text x="167.6" y="46.9">1,6</text>
<text x="181.2" y="45.8" transform="rotate(-90 181.2 45.8)">11,8</text>
<text x="28.9" y="48.7" transform="rotate(-90 28.9 48.7)">7,9</text>
<text x="36.2" y="54" transform="rotate(-90 36.2 54)">2,5</text>
<text x="147.6" y="57.7">0,3</text>
<text x="46.6" y="62.3" transform="rotate(-90 46.6 62.3)">0,2</text>
<text x="116.9" y="63.3" transform="rotate(-90 116.9 63.3)">0,8</text>
<text x="140.5" y="61.5" transform="rotate(-90 140.5 61.5)">0,9</text>
<text x="177" y="60.9" transform="rotate(-90 177 60.9)">1,5</text>
<text x="164" y="70">0,6</text>
<text x="163.8" y="91.6" transform="rotate(-44 163.8 91.6)">R 6,9</text>
<text x="169.1" y="96" transform="rotate(-27 169.1 96)">R 5,3</text>
<text x="44.3" y="127.2" transform="rotate(-90 44.3 127.2)">12,7</text>
<text x="39.4" y="148.8" transform="rotate(-90 39.4 148.8)">,2</text>
<text x="17.5" y="152.8" transform="rotate(-90 17.5 152.8)">56,6</text>
<text x="22.2" y="152.7" transform="rotate(-90 22.2 152.7)">55,6</text>
<text x="26.7" y="152.7" transform="rotate(-90 26.7 152.7)">52,5</text>
<text x="39.4" y="152.7" transform="rotate(-90 39.4 152.7)">38</text>
<text x="44.7" y="178.2" transform="rotate(-90 44.7 178.2)">12,7</text>
<text x="77.5" y="210.6">12,7</text>
<text x="103" y="213.5">38,2</text>
<text x="128.5" y="210.8">12,7</text>
<text x="103" y="221.8">55,6</text>
<text x="103" y="217.1">52,5</text>
<text x="17.9" y="224" transform="rotate(-49 17.9 224)">R 0,5 (x16)</text>
<text x="103" y="226.1">56,6</text>
</g>
<g font-size="2.8" fill="#f00">
<text x="20.3" y="249.7">NºPieza</text>
<text x="50.5" y="250">Denominación</text>
<text x="90.8" y="249.7">Cant.</text>
<text x="98.5" y="249.7">Dimensiones en limpio</text>
<text x="132.2" y="249.7">Material</text>
<text x="148.5" y="249.7">Tratamiento</text>
<text x="176.6" y="250">Referencia</text>
<text x="20.8" y="257.9">Dibujado</text>
<text x="47.9" y="254">Nombre</text>
<text x="73.6" y="253.8">Fecha</text>
<text x="90.6" y="253.9">Material figura</text>
<text x="90.6" y="257.9">Contracción</text>
<text x="141.1" y="254">Nº de molde</text>
<text x="141.1" y="257.9">Cantidad de figuras</text>
<text x="20.8" y="261.9">Comprobado</text>
<text x="90.6" y="261.9">Peso figura</text>
<text x="141.1" y="262">Referencia cliente</text>
<text x="29.2" y="281.4">Ref. CAD:1745-0-3_20180130_INT_TAPA_TARRO_30ML.dft</text>
</g>
<g font-size="2.8" fill="#00f">
<text x="43.4" y="258">E.Villanueva</text>
<text x="70.4" y="257.9">30/01/2018</text>
<text x="121.8" y="257.9">1.9%</text>
<text x="123.1" y="254">PP</text>
<text x="178.2" y="254">M-1745</text>
<text x="182.3" y="257.9">--</text>
<text x="50.3" y="262">--</text>
<text x="76.5" y="261.9">--</text>
<text x="123.8" y="261.9">--</text>
<text x="182" y="262.1">--</text>
</g>
<text font-size="2.8" x="19.9" y="281.4">DinA</text>
<text font-size="1.7" x="101.1" y="281.7">4</text>
</svg>
